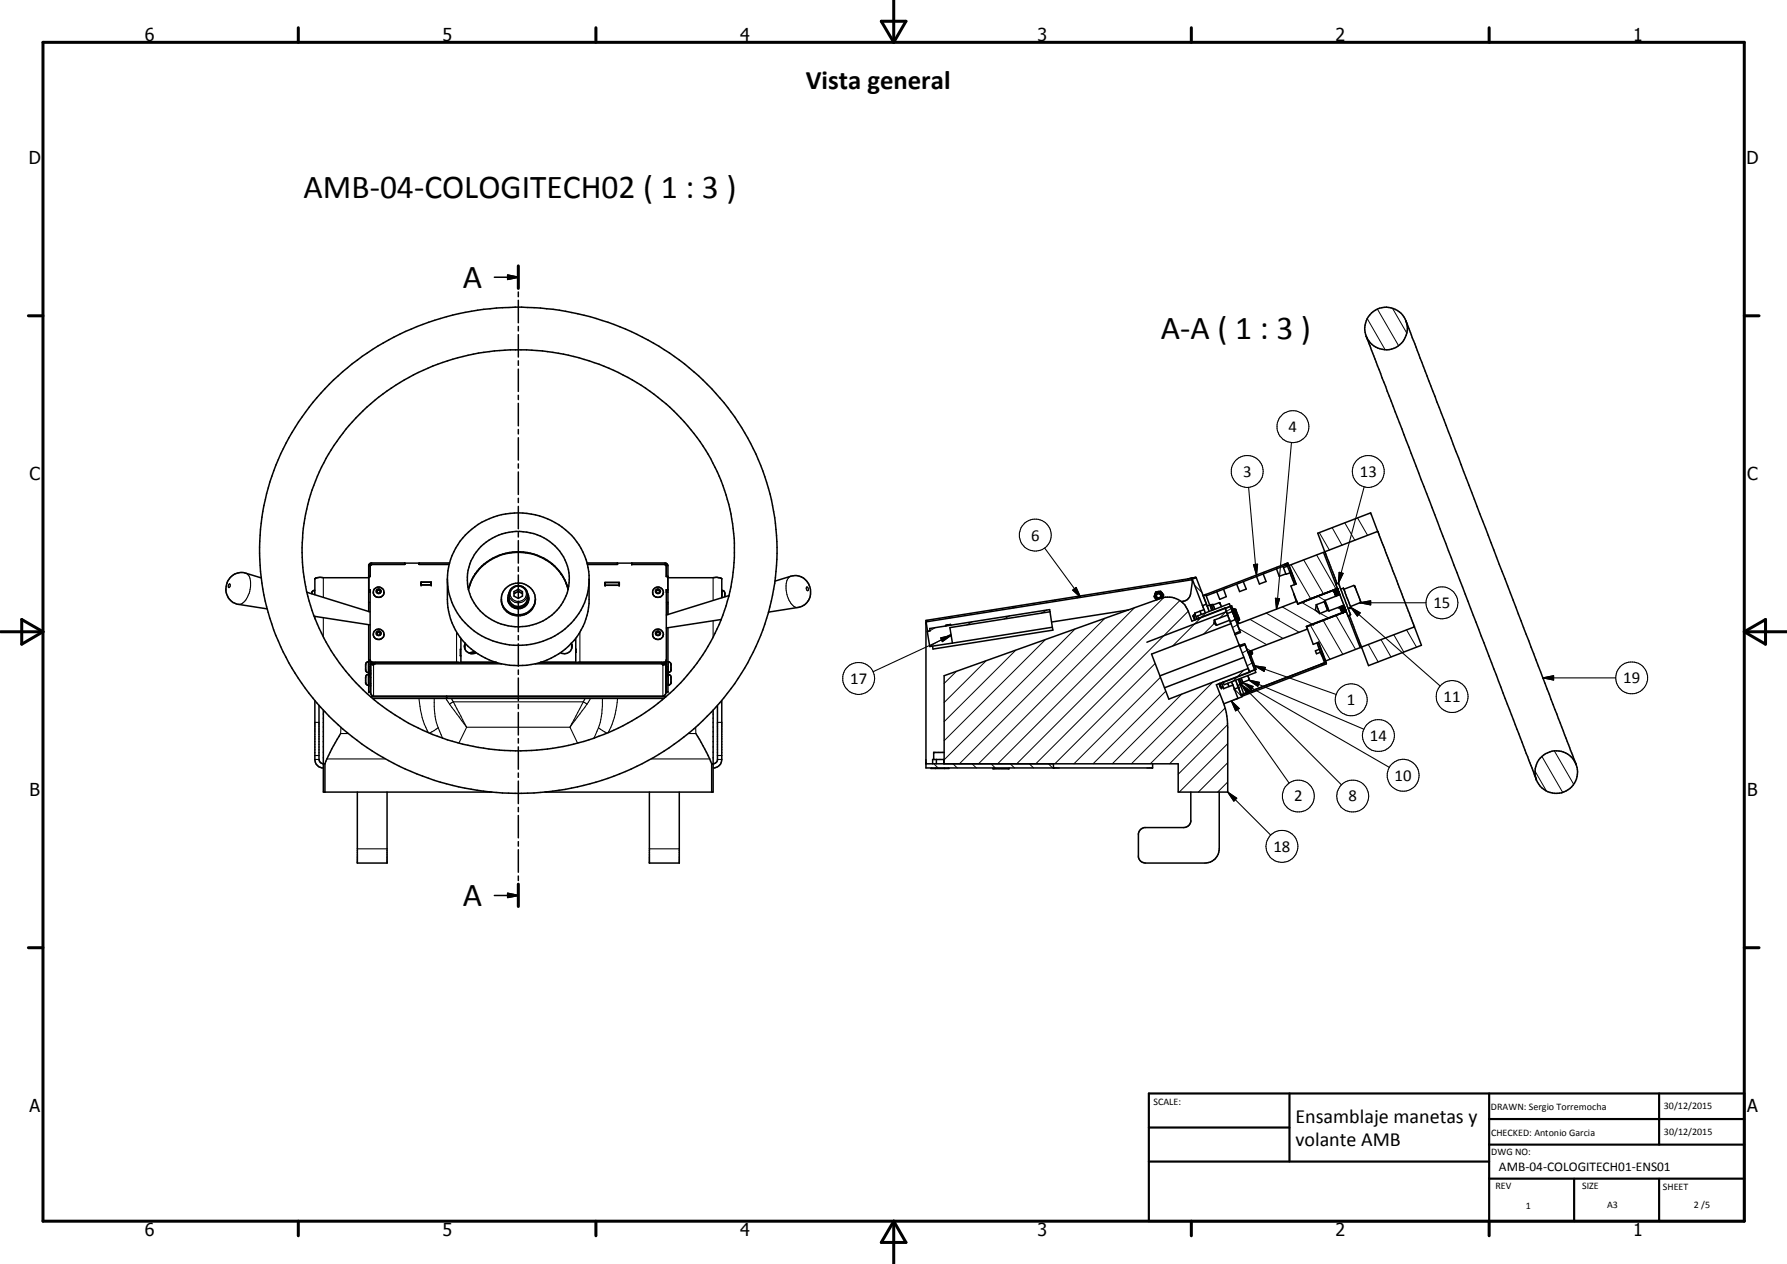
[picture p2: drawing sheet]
<svg xmlns="http://www.w3.org/2000/svg" width="420mm" height="297mm" viewBox="0 0 420 297" stroke-linecap="round" stroke-linejoin="round" font-family="sans-serif">
<g fill="none" stroke="#000" stroke-width=".35">
<path d="M116.2 65.2h5.7M119.4 64.6l2.5 .6-2.5 .5zM121.9 62.5v5.3M121.9 68.6v1.1M121.9 70.6v5.3M121.9 76.7v1.1M121.9 78.7v5.2M330.5 75.4l.1 .1M330.6 75.5a5 5 0 0 1-3 6.4 5 5 0 0 1-6.4-2.9M330.6 75.5a5 5 0 0 0-6.8-2.8 5 5 0 0 0-2.3 7l39.7 103.6M330.6 75.5l40 104.2M77.4 90.3a63.8 63.8 0 0 1 83.5-4.8 55.2 55.2 0 0 1 19.8 58.5 58.9 58.9 0 0 1-42 40.2 63 63 0 0 1-65.2-20.2 54.5 54.5 0 0 1 3.9-73.7z"/>
<path d="M83.7 98.2a53.5 53.5 0 0 1 75.5-.8 44.6 44.6 0 0 1-2.7 66.3 53.3 53.3 0 0 1-44 11.9 49.9 49.9 0 0 1-38.8-31.1 44.5 44.5 0 0 1 10-46.3zM121.9 84.8v1.1M121.9 86.7v5.3M121.9 92.9v1M121.9 94.8v5.3M121.9 100.9v1.1M121.9 102.9v5.2M121.9 109v1M121.9 110.9v5.3M121.9 117.1v1M121.9 119v5.2M61.4 135.8l-3.6-1.1a3.8 3.8 0 0 0-4.6 2.8 3.8 3.8 0 0 0 2.9 4.5l6.7 1.1"/>
<path d="M72.2 139.2l14.8 4.6M74 138.7l-.3 .1a.6 .6 0 0 0-.4 .7M86.7 135.8h-12.2l-.5 .2v3.7M86.7 135.7h.1M86.7 138.6h.3v24h-.3v-15.8M86.7 135.4h.3M86.7 139.1h.3M87 132.9v2.6h-.3M87.1 132.9l-.1 .2M87.4 132.6l-.4 .3M88.7 138.8l-.1 .3M88.7 138.6v.2"/>
<path d="M89.2 138.7l-.5 .1M89.2 138.6l.3 .3-.2 .4-.5 .1-.3-.4 .2-.4M89.2 138.6h-.5M89.2 138.6v.1M89.2 138.7l.2 .3M95.2 132.5h.1M95.2 132.3v.3M95.2 132.3v.3h-8l-.1 .2M98.5 132.5h.1M99 136.8h2.4v.7h-2.4zM99 136.8h2.4M105.2 136.1v4.8a15.8 15.8 0 0 0 12.7 15.1"/>
<path d="M105.2 136.1a16.1 16.1 0 0 0 15.6 15.5 16.3 16.3 0 0 0 17.7-14.5M105.6 132.6h-7.1v-.3l-11.5 .1-.3 .4v10.9M105.7 132.3h-7.1v.3M105.7 132.3a16.7 16.7 0 0 1 20.2-11.3 15.9 15.9 0 0 1 12.6 14.2v6.6a16.1 16.1 0 0 1-12.7 14.2M105.7 132.3l-.4 1.9-.1 1.9M110.3 137.9h.1M110.4 137.4h.1M110.4 137.5h.1M110.6 137l-.5 1.5M110.6 137l-.5 1.6M110.9 136.3l-.3 .7M111.7 134.9h.1"/>
<path d="M111.7 134.9l-.8 1.4M111.8 134.8h.1M111.8 134.9l-.9 1.4M113.1 128.4a12.3 12.3 0 0 1 20.5 5.4 11.3 11.3 0 0 1-10.8 13.4 11.7 11.7 0 0 1-12.9-10.8 10.6 10.6 0 0 1 3.2-8zM113.9 132.5h.1M113.9 132.5l-1.2 1.1-1 1.3M113.9 132.5a12.7 12.7 0 0 1 16 0M114 132.5l-1.2 1.1-1 1.3M114 132.5a12.7 12.7 0 0 1 15.7 0M119.7 139.4a2.44 2.44 0 0 0 2 3.6M120.2 138.3a2.23 2.23 0 0 1 2.2-.6 2.23 2.23 0 0 1 1.6 1.7 2.35 2.35 0 0 1-1.3 3 2.19 2.19 0 0 1-3-1.6v-1.6zM120.9 139l1-.5 .9 .5v1.1l-.9 .5-1-.5z"/>
<path d="M120.9 139.5l1-.6 .9 .6M121.9 125.1v1.1M121.9 127v5.3M121.9 133.2v1.1M121.9 135.1v5.3M124 139.4l.3 1.4M129.7 132.5h.1M129.7 132.5l1.7 1.7 1.7 2.8M129.9 132.5l1.6 1.7 .9 1.4M131.9 134.8h.1M132 134.9h-.1M132.7 136.3l.9 2.3"/>
<path d="M133.1 137l.5 1.5M133.1 137v.2M133.2 137.3l.1 .1M133.4 137.9h.1M138 132.3l18.7 .1 .3 .5v11.5M142.2 137.1h.1M142.2 136.9h3.4v.6h-3.4zM142.3 136.9h3.3M145.1 132.5h.1M145.1 132.3v.3M145.2 132.3v.3h-7.1M145.6 137.1h.1"/>
<path d="M148.5 132.3v.3h8l.2 .2M154.4 138.8l-.1 .3M154.4 138.6v.2M154.8 138.6l.3 .3-.1 .4-.5 .1-.3-.4 .2-.4M154.8 138.6h-.4M154.8 138.7l-.4 .1M154.8 138.6v.1M154.8 138.7l.3 .3M156.4 132.6l.2 .2M156.6 132.8l.1 .1M156.7 132.8v2.7h.3v3.1M156.7 135.4h.3"/>
<path d="M156.7 139.1h.3M157 135.7h.1M157 135.8l11.6-.1 .8 .1 .3 .2v4.5M157 138.6h-.3v24h.3v-15.1M169.7 138.7l.6 .4 .1 1.2M171.4 140l-14.7 4.5M182.2 136.6l3.7-1.2a3.7 3.7 0 0 1 4.7 4.2 3.5 3.5 0 0 1-2.9 3.1l-7 1.1M272.5 139.4h.2M272.9 139.5l.2 .7-.6 .5M280.3 136.1h.1M280.3 136.1l2.4 6.2M280.3 136.2v.2"/>
<path d="M280.3 136.2l-.1-.3-62.5 9.9 .1 .3M280.3 136.2l-62.5 9.9M280.4 136.6l-.5 3a2.15 2.15 0 0 1-2.2 1.8M280.4 136.5v.1M281.3 135.8l-.3-.1-1.8 .4M281.3 135.8l2.4 6.2-1 .3M281.3 135.8l-1 .3M283.5 139.7l.2 .3M283.5 139.7l-.6 .3M283.6 140h.1M287.7 138.5l.6 1.7-1.5 .6-.7-1.7M292.3 136.7l.7 1.7-1.5 .6-.7-1.7"/>
<path d="M297 134.9l.7 1.8-1.6 .5-.7-1.7M300.1 133.7l.7 1.7 1.5-.5M301.7 133.1l.6 1.8M302.2 132.5l.6 .1M302.2 132.5l-18.7 7.2M302.7 133.1l-.4-.3-18.6 7.2M302.7 133.1l.6 1.4M302.7 133.1l-.9 .3M302.8 132.3l-.6 .2M302.8 132.3h.1M302.8 132.3l.1 .3M302.8 132.6h.1"/>
<path d="M302.8 132.6l.3 .3M302.9 132.6l.2 .3M303.1 132.9l.5 1.4M303.1 132.9l1.6 4.3-1.2 .5 1.6 4.2 9.4-3.6M303.1 132.9l8.1-3.1 2.9 7.4M303.3 134.5l1.1 2.9M303.3 134.6l-1 .3M303.6 134.3l-.3 .2M303.6 134.3l1.1 3M304.2 139.6l.6 1.5M311.5 129.7l2.9 7.5M313.6 138.7l-8.5 3.3-.2-.7-14 5.4 .6 1.7-1.2 .5 3.5 9"/>
<path d="M313.6 138.7l.5 1.4M313.8 139.3l.9-.3-.9 .4M313.8 139.4l1-.3-1 .4M314.1 137.2l.4 1.1M314.1 137.2l.6-.2 1.9 5.1 .9 2.3-.6 .3M314.5 138.3l-.9 .4M314.5 138.4l-.9 .5 .9-.4M314.5 138.3l-7.8 3M314.5 138.3l.1 .3M314.5 138.6l-.9 .3M314.6 138.6l-1 .3M314.6 138.6l.3 .8"/>
<path d="M314.6 138.7l-.9 .4M314.6 138.7l-.9 .3M314.6 138.6l-1 .4M314.7 138.8l-1 .4M314.7 138.8l-1 .3M314.7 138.9l-.9 .4M314.8 139.2l-.9 .4 .9-.4M314.8 139.1l-1 .4M314.9 139.4l-1 .3M314.9 139.4l1.3 3.4M314.9 139.4l-.9 .4M314.9 139.6l-.9 .2"/>
<path d="M315 139.7l-.9 .4M315 139.7l-.9 .3M315 139.6l-1 .4M315 139.7l-3.5 1.4M315.2 138.4l.7-.2v.3M315.9 138.5l1.7 4.2M316 138.5l2.4-.9 1.3 3.1a.65 .65 0 0 1 0 .9l-2.2 .9M323.9 124.9l-1.6-4.4-12.5 4.8 1.7 4.4M323.9 124.9l-12.4 4.8M323.9 124.9l8.7 22.4M73.9 144.8l13.1 2.1M74 144.8v.5"/>
<path d="M86.7 155.5l-.6 .2-.1 .4 .1 1.6 .2 .3h.4M86.7 158.5l-.6 .2-.1 .4 .1 1.6 .2 .3h.4M87 155.2l.2 .5 .6 .2M87 155l.2 .4 .3 .2 20.1 .1M87 156.1h.1M87 157.4h.1M87 159.1h.1M87.1 159.2l.1 .1M87.1 156.2l.1 .1M87.2 155.7v7.4l.6 .5h68.1l.3-.1 .3-.6v-7.2l-.5 .6h-.1v-.6h-.4h-28.5M87.2 158.2l-.1 .1 .1 .1M87.2 157.6l-.1 .1"/>
<path d="M87.6 155.9l.2 .1M88.7 148.5v.1M88.7 148.6l-.1 .4M89.2 148.6h-.5M89.2 148.4v.2M89.2 148.4l.3 .4-.2 .4-.5 .1-.3-.4 .2-.4M89.2 148.4l-.5 .1M89.2 148.6l.2 .3M108.2 154.1h.2M108.2 154.1l.2 .1M108.4 155.6h8.2M108.4 150v5.7"/>
<path d="M108.4 152.6h-.2v1.5M109.4 151.2a1.63 1.63 0 0 0 1 2.3M109.4 151.2l-.2 .8M111.5 153.3v.2M111.5 153.1l-1.2 .4M111.7 153.2l-1 .4M112 153.4a1.85 1.85 0 0 1-1.6 .1M116.7 155.7h-28.5l-.4 .1v.5l-.3-.1-.3-.4M117.9 156l-30.1 .1M117.9 156a18.9 18.9 0 0 0 7.9 0M117.9 141v.4M119.4 140.8a2.28 2.28 0 0 0 2 1.9"/>
<path d="M121.4 142.5v.2M121.4 142.7l.3 .3M121.6 142.5v.3M121.7 142.9v.1M121.9 141.3v1M121.9 143.2v5.3M121.9 149.4v1M121.9 151.3v5.2M121.9 157.4v1.1M121.9 159.3v5.3M124.3 140.8a2.13 2.13 0 0 1-2.5 2.1l-.2-.1M124.3 140.8a2.46 2.46 0 0 1-2.7 2"/>
<path d="M125.8 156l30.1 .1M125.9 140.8a4.1 4.1 0 0 1-3.7 3.6 4.1 4.1 0 0 1-4.3-3M125.9 140.8a4 4 0 0 0-4.4-3.8 4 4 0 0 0-3.6 4.4M125.9 140.8a4 4 0 0 1-3.7 3.9 4 4 0 0 1-4.3-3.3M127.1 155.6h8.3M134.3 151.2l.2 .8M134.4 151.2a1.78 1.78 0 0 1-.5 2 1.78 1.78 0 0 1-2.1 .2M135.4 150v5.7M135.4 153.3h.1M135.4 152.6l.1 .7M135.5 153.3h-.1M154.4 148.5v.1"/>
<path d="M154.4 148.6l-.1 .4M154.8 148.4v.2M154.8 148.4l.3 .4-.1 .4-.5 .1-.3-.4 .2-.4M154.8 148.4l-.4 .1M154.8 148.6h-.4M154.8 148.6l.3 .3M156.1 155.9l-.2 .1M156.5 158.2l.2 .1-.2 .1M156.5 157.6l.2 .1M156.7 155.4l-.3 .4-.5 .1M156.7 155.2l-.5 .4-20.1 .1M156.7 156.2l-.2 .1"/>
<path d="M156.7 159.2l-.2 .1M157 155.5l.6 .2 .2 .3v1.6l-.4 .4h-.4M157 158.5l.4 .1 .4 .4v1.6l-.5 .4h-.3M169.6 145.6l-12.9 2M217.8 146.3l-.1 34.2h53.3v-1M217.8 146.2l.3 2.1M217.8 146.1v.1M223.5 146.9l-.5-.1-.6 .3M223.6 146.9l-.1-.2-1.1 .2-.1 .2M246.9 143.8l-.1-.5-28.2 4.4 .1 .6h-.7l.6 3.6 5.3-.8M246.9 143.8l-23.6 3.7 .6 3.6M246.9 143.8l.5 3.6"/>
<path d="M247.4 147.4l.2 .7-28.2 4.4-.1-.7M247.4 147.4l-23.5 3.7M265.3 143.3l-18 2.9M272.1 140.9l-.8-.7 .4-1.1 1.2-.2 .7 .9-.3 .7a1 1 0 0 0-.8-1.5 1 1 0 0 0-.9 1.5l.3 .5M280.6 144.6l.4 1.1M280.6 144.6l-.1 .2 .4 .9M281 144.4l-.4 .2M281 144.4l.5 1.1M281.8 145.3h.1M282.1 143.6l-1.2 .5 .1 .3M282.1 143.6l.3 .8M282.7 142.3l.7 1.7"/>
<path d="M283.1 143.3l-1 .3M283.8 142.5l.5 1.2M283.8 142.4v.1M284.4 142.2l-.9-2.5-.6 .3 .9 2.4M284.4 142.2l-.6 .2M284.4 142.2l.5 1.2M284.8 142.1v.1M284.8 142.1l-.4 .1M284.8 142.2l.4 1.1M285.2 142.2l.4 1M285.2 142.2v-.2l-.4 .2M285.2 142.2l1.5-.6 .5 1"/>
<path d="M285.5 145.7l-.1 .8 .6 .4M285.5 145.7l.5 1.2M288.1 143l.3 .8M288.1 143l-7.9 3-.9-2.5a5.1 5.1 0 0 0-6.3-2.9l-51 18.2v20.7M288.1 143l.4 1.2 1.3-.5M288.1 143l-6.3 2.3M288.4 143.8l.2 .7M288.4 143.8l-18.7 7.1M288.6 144.5l-3.1 1.2M288.6 144.5l.5 1.3M289.1 145.8l.3 .8-18.6 7.1 4 10.6 18.7-7.2 .3 .8M289.1 145.8l-3.1 1.1"/>
<path d="M289.3 146.1l1.2-.5 1.2 3-1.3 .5zM289.3 142.5l-1.2 .5M289.3 142.5l.5 1.2M289.3 142.5l-.3-.6-7.4 2.8 .2 .6M289.3 142.5l.3-.1 .3 .7M289.8 143.7v.2M289.8 143.9l.3 .7M289.8 143.9l.3 .6M289.9 143.1l.2-.1 1 2.6M289.9 143.2h.1M289.9 143.1v.1M289.9 143.2l.2 .4"/>
<path d="M290.1 144.5l.4 1.1M290.1 144.6l.2 .4M290.1 143.6l-.3 .1M290.1 143.6l.9 2.3M290.2 143.3l.3-.1 .9 2.3M290.3 145.2l.1 .1M290.5 159.9l.5 1.2M290.7 146.1l.8 .4M290.7 145.3l-.3 .2M291 145.9l.1 .4M291.1 145.6l.1 .2-.2 .1M291.2 159.6l.4 1.3"/>
<path d="M291.4 151.7l-18.7 7.1M291.4 151.7l1.2-.4 2.4 6.1M291.4 145.5l-.2 .1M291.4 145.5h.1M291.5 159.5l.4 1.2-.3 .2M291.5 152l1.3-.5 .6 1.7M291.8 159.4l.4 1M292.5 154.5l-18.7 7.1M293.4 158.7l.3 1.1-1.5 .6M293.4 153.2l.6-.2-.3 .8zM293.8 157.9l-7.8 3 1.9 4.8 .7 3.5 .1 16.9h-11.7v-6.6h-59.3M293.8 157.9l-6.2 2.5"/>
<path d="M293.8 153.4l.4 .9M294 153.1l.3 .7-.3 .1M294.2 154.3l1.1 3-.3 .1M294.2 154.3l-.3 .2 1.1 2.9M294.2 152.9l.3 .5M294.5 153.4l-.3 .1h.3M294.5 153.4v.1M294.5 153.5h-.2M295 157.4l-1.2 .5M295 157.4l.3 .6-7.5 2.9-.2-.5M309.5 142.1l-.2 1.3 1 .8M309.5 142.1l.8 2.1"/>
<path d="M309.7 151.1l1.1 3M310 151l1.1 2.9M310.2 152.6l-.9 .4 .2 .6 1-.3M310.8 154.1l.6 1.6M311.1 153.9l-.3 .2M311.1 153.9l.6 1.7-.3 .1M311.4 141.4l-1.9 .7M311.4 155.7l-.9 .4M311.5 141.1l1 2.5M311.5 141.1l-.1 .3 .8 2M312.2 143.4l.3 .2M312.2 143.4l-1.9 .8"/>
<path d="M312.5 143.6h.1M315.3 143.3l1-.4-1 .4M315.4 143.6l1-.3-1 .3M315.5 144l-8.3 3.2 .2 .6-14 5.4M315.5 144l.1 .1M315.6 144.1l-8.4 3.2M316 142.2l-3.5 1.4M316 142.2l-1 .4 .5 1.4M316 142.4l-.9 .3M316 142.3l-.9 .4M316 142.5l-.9 .4M316 142.5l-.9 .3"/>
<path d="M316.1 142.5l-.9 .5M316.1 142.7l-.9 .3M316.2 142.7l-1 .5M316.2 142.7l-1 .4M316.2 142.8l.3 .7M316.2 142.8l-.9 .4M316.3 143l-1 .3M316.3 143l-.9 .4 .9-.4M316.3 143.1l-.9 .4M316.3 143.1l-.9 .3M316.3 143.2l-.9 .4M316.4 143.4l-.9 .3"/>
<path d="M316.4 143.3l-.9 .4 .9-.4M316.4 143.4l-.9 .4M316.5 143.5l-1 .4M316.5 143.5l.4 1.2M316.5 143.7l-9.3 3.6M316.5 143.7l-7.7 3M316.5 143.6l-.9 .5M316.5 143.7l-.9 .3M316.5 143.6l-.9 .4M316.5 143.6l-1 .4M316.5 143.6l-1 .3M316.9 144.7l2.9 7.5-8.1 3.1-1.7-4.4-1.2 .5-1.6-4.1"/>
<path d="M316.9 144.7h.1M317.2 144.6l2.9 7.5M317.6 142.8l-.6 .2M317.6 142.7l-.3 .2M317.6 142.7v.1M317.6 142.8l-.4 .2M332.6 147.3l1.6 4.3-12.4 4.8-1.7-4.3M332.6 147.3l-12.5 4.8M332.6 147.3h.1M74 164.6v13.9a2 2 0 0 0 2 2M75 165.8v12.7a1.14 1.14 0 0 0 1.4 1M76 166.9v19.2h39.6"/>
<path d="M76.4 179.5v6.6M80.1 172.4l-2.1 3.6-1.6 3.5M87 160.4h.1M87.2 163.7h69.3M87.2 160.7h-.1M87.2 161.2l-.1 .1M87.6 164.1h68.6M105 163.6v.5M121.9 165.5v1M121.9 167.4v5.3M121.9 173.6v1M121.9 175.5v5.3"/>
<path d="M156.5 161.2l.2 .1M156.5 160.7h.2M163.6 172.4l2.5 4.4 1.2 2.7M167.3 179.5v6.6M167.7 166.9v19.2h-39.6M168.7 165.8v12.9l-.6 .7-.8 .1M169.7 164.6v13.9a2 2 0 0 1-2 2M220.2 178.5v1M221.9 178.5v1M222 176.8h-2.5v1.7M222 178.5h-2.7v1M247.7 179.5v1"/>
<path d="M286.6 160.7l.4 .9 .2 .1M286.8 160.6l.4 1.1M287.2 160.4l.5 1.4 1.3-.5M287.6 160.3v.1M287.6 160.3h.1M287.6 161.5l-.4 .2M288.7 160.6l.3 .7M289.6 160.2l.6 1.7M289.9 161l-.9 .3M290.2 161.9l1-.3 .8 2.1-.9 .4M290.2 161.9l.9 2.2M291 161.1l.8 2.2 .6-.2"/>
<path d="M291.1 164.1l-3.4 1.3M291.6 160.9l.8 2.2M291.6 160.9l-.6 .2M291.9 160.7h.1M291.9 160.6l.4-.2zM292 163.2l19.8-7.5 .1 .3-19.8 7.6zM292.2 160.4h.1M292.3 160.4v.1M293.1 162.8l-.7 .3M84 186.1v16.7h7v-16.7M121.9 181.7v1M121.9 183.6v5.2"/>
<path d="M121.9 189.7v1.1M121.9 191.6v5.3M121.9 197.8v1M121.9 199.7v5.3M152.7 186.1v16.7h7v-16.7M219.1 180.5l-.2 .1h4.2l-.1-.1M220 180.5v.1M222 180.5l.1 .1M233.5 180.5v.1h3.8v-.1M280 186.1v7a1.68 1.68 0 0 1-1.7 1.4h-9.3l-.7 .4-.6 1v5.5l.2 .6 .6 .6 .8 .2h14a3.3 3.3 0 0 0 3.4-3.3v-13.4M116.2 210.4h5.7M119.4 209.9l2.5 .5-2.5 .5z"/>
<path d="M121.9 205.9v1M121.9 207.8v5.2"/>
<circle cx="89" cy="139.1" r="1.26"/>
<circle cx="154.7" cy="139.2" r="1.25"/>
<circle cx="89.1" cy="149.1" r="1.24"/>
<circle cx="154.7" cy="149" r="1.26"/>
<circle cx="272.4" cy="140" r=".52"/>
<circle cx="272.4" cy="140" r=".67"/>
<circle cx="365.9" cy="181.4" r="5"/>
</g>
<g fill="none" stroke="#000" stroke-width=".25">
<path d="M293.6 114.5l1.8 20.6M303.6 104l-3.5 39.1M320.7 114.4l-6 22.6M53.9 137.2a.45 .45 0 0 1 .2 .5 .45 .45 0 0 1-.4 .3v-.3zM57.8 134.7a2.06 2.06 0 0 1 1.1 2.1 5.4 5.4 0 0 1-2.3 5.2h-.5M73.9 138.7v1M76 135.8v4.6M86.7 132.9h.3M87.4 132.6h.1M87.4 132.3v.3M87.8 139.2a1.25 1.25 0 0 0 1.2 1.2 1.25 1.25 0 0 0 1.3-1.2M113.4 132.9h.1"/>
<path d="M119.7 139.7a2.17 2.17 0 0 0 2.2 2 2.17 2.17 0 0 0 2.1-2M120.4 138.4a1.86 1.86 0 0 1 2.8-.2 1.86 1.86 0 0 1 0 2.7 1.86 1.86 0 0 1-2.8-.2 1.55 1.55 0 0 1 0-2.3zM130.2 132.9h.1M153.4 139.2a1.27 1.27 0 0 0 1.3 1.2 1.27 1.27 0 0 0 1.3-1.2M156.4 132.6h.1M156.4 132.3v.3M156.7 132.9h.3M167.7 135.8v5.3M169.8 138.7v1.8M185.9 135.4a2.19 2.19 0 0 0-1.1 2.1 5.3 5.3 0 0 0 2.3 5.2h.6M189.6 138l.1-.1a.48 .48 0 0 1 .4 .4 .48 .48 0 0 1-.3 .5zM245.6 128.8l8.5 11.6"/>
<path d="M252.2 138.7l.8-.7 1.1 2.4zM294.7 132.7l1-.1-.3 2.5zM314.9 134.5l.9 .2-1.1 2.3zM76 145.2v4.5M86.6 158h.1M86.6 155.5v2.5M86.6 158.5v2.5M86.7 158.8h.3M86.7 156.7h.3M86.7 141.5h.3M87.7 155.6v.3M87.8 149.1a1.25 1.25 0 0 0 1.2 1.1 1.25 1.25 0 0 0 1.3-1.1"/>
<path d="M87.8 156.3v7.3M88.2 155.7v.3M107.3 148.5v7.2M109.4 151.3v1.3M134.4 151.3v1.3M136.3 148.5v7.2M153.4 149.1a1.27 1.27 0 0 0 1.3 1.2 1.27 1.27 0 0 0 1.3-1.2M155.5 155.7v.3M155.9 156.3v7.3M156 155.6v.3M156.7 158.8h.3M156.7 156.7h.3"/>
<path d="M156.7 141.5h.3M157.1 158h.1M157.1 155.5v2.5M157.1 158.5v2.5M167.7 145.9v3.8M221.2 149.9l2.4-.6-2 1.5zM223.6 149.3l-18.3 8.6M293.6 159.8l2.5 .6-.4 .9zM293.6 159.8l27.1 11.6M295 156.5l2.5 .3-.3 1zM295 156.5l19.1 6.7M299.9 140.6l1 .1-.8 2.4z"/>
<path d="M317.6 142.7l2.2 1.3-.7 .8zM317.6 142.7l21 18.5M319.7 141.6l2.6-.4v1zM319.7 141.6h15.6M362.7 159.3l2.6-.5v1zM362.7 159.3h17.2M74 177.5h1M74 169.8h1M74 178.5h1M76.9 178.4h13.7M80.2 170.9l-.1 1.5h1.8M86.7 162.6h.3"/>
<path d="M98.5 164.1a21.2 21.2 0 0 0 2.2 8.1M102.1 164.1a16.1 16.1 0 0 0 .9 6.9M103 171l-2 1.3M103 171l1 2.5M104.8 164.1l.9 1.4M105.7 165.5l4 5.4M106.1 164.1l.5 .8M106.6 164.9h30.5M106.6 164.9l3.1 6M106.6 164.9l-.9 .6M109.7 170.9h24.3M109.7 170.9l-1.8 3.7"/>
<path d="M134 170.9l1.8 3.7M137.1 164.9l.9 .6M137.1 164.9l-3.1 6M137.6 164.1l-.5 .8M138 165.5l-4 5.4M138.8 164.1l-.8 1.4M140.7 171l2 1.3M140.7 171l-1.1 2.5M141.6 164.1a18.1 18.1 0 0 1-.9 6.9M145.2 164.1a18.6 18.6 0 0 1-2.3 8.1M153.1 178.4h13.8M156.7 162.6h.3"/>
<path d="M163.6 170.9v1.5h-1.8M168.7 177.5h1M168.7 169.8h1M168.7 178.5h1M289.5 164.7l1.9 1.8-.9 .5zM289.5 164.7l13.6 19.3M291.8 160.8l2.1 1.4-.7 .7zM291.8 160.8l.2 .2M291.8 160.8l.2 .3M292.3 160.4l2.4 .9-.5 .8zM292.3 160.4h.1M292.3 161.7l.9 1.2 .5-.5"/>
<path d="M293 162.1l22.4 22.3M293.1 160.7l.4 .2M293.7 161.2l33 19.1M294.6 161.3l-.4 .8-.2-.1M84 199.5h7M152.7 199.5h7M288.7 186.1l2.1 1.5-.7 .7zM288.7 186.1l10.1 10.2"/>
<circle cx="293.3" cy="110.8" r="3.7"/>
<circle cx="304" cy="100.3" r="3.8"/>
<circle cx="321.7" cy="110.8" r="3.8"/>
<circle cx="89.1" cy="138.9" r=".6"/>
<circle cx="154.7" cy="138.9" r=".62"/>
<circle cx="243.4" cy="125.7" r="3.8"/>
<circle cx="89.1" cy="148.8" r=".6"/>
<circle cx="154.7" cy="148.8" r=".61"/>
<circle cx="201.9" cy="159.4" r="3.7"/>
<circle cx="339" cy="141.7" r="3.8"/>
<circle cx="383.6" cy="159.3" r="3.8"/>
<circle cx="317.7" cy="164.5" r="3.8"/>
<circle cx="324.1" cy="172.9" r="3.7"/>
<circle cx="341.4" cy="163.7" r="3.7"/>
<circle cx="301.4" cy="198.9" r="3.8"/>
<circle cx="305.3" cy="187.1" r="3.8"/>
<circle cx="318.1" cy="187.1" r="3.7"/>
<circle cx="329.9" cy="182.2" r="3.8"/>
</g>
<g fill="#000">
<circle cx="86.7" cy="138.6" r=".18"/>
<circle cx="99" cy="137" r=".18"/>
<circle cx="99" cy="137.5" r=".18"/>
<circle cx="101.4" cy="137" r=".18"/>
<circle cx="101.4" cy="137.5" r=".18"/>
<circle cx="142.3" cy="137.5" r=".18"/>
<circle cx="145.6" cy="137.5" r=".18"/>
<circle cx="148.5" cy="132.5" r=".18"/>
<circle cx="157" cy="138.6" r=".18"/>
<circle cx="280.3" cy="136.3" r=".18"/>
<circle cx="314.7" cy="137" r=".18"/>
<circle cx="315.9" cy="138.2" r=".18"/>
<circle cx="318.5" cy="137.8" r=".18"/>
<circle cx="86" cy="157.4" r=".18"/>
<circle cx="155.9" cy="156.1" r=".18"/>
<circle cx="156.7" cy="157.4" r=".18"/>
<circle cx="156.7" cy="159.1" r=".18"/>
<circle cx="156.7" cy="156.1" r=".18"/>
<circle cx="157.8" cy="157.4" r=".18"/>
<circle cx="280.6" cy="144.6" r=".18"/>
<circle cx="281.8" cy="145.3" r=".18"/>
<circle cx="285.5" cy="145.7" r=".18"/>
<circle cx="286.8" cy="141.7" r=".18"/>
<circle cx="290.1" cy="143" r=".18"/>
<circle cx="290.5" cy="145.6" r=".18"/>
<circle cx="290.5" cy="143.2" r=".18"/>
<circle cx="291" cy="145.9" r=".18"/>
<circle cx="291.4" cy="145.5" r=".18"/>
<circle cx="294.5" cy="153.5" r=".18"/>
<circle cx="306.7" cy="141.3" r=".18"/>
<circle cx="308.8" cy="146.7" r=".18"/>
<circle cx="311" cy="156" r=".18"/>
<circle cx="311.1" cy="153.9" r=".18"/>
<circle cx="311.5" cy="141.1" r=".18"/>
<circle cx="317.6" cy="142.8" r=".18"/>
<circle cx="320.1" cy="152.1" r=".18"/>
<circle cx="86" cy="160.4" r=".18"/>
<circle cx="86.7" cy="162.6" r=".18"/>
<circle cx="87" cy="162.6" r=".18"/>
<circle cx="156.7" cy="162.6" r=".18"/>
<circle cx="156.7" cy="160.4" r=".18"/>
<circle cx="157" cy="162.6" r=".18"/>
<circle cx="157.8" cy="160.4" r=".18"/>
<circle cx="219.5" cy="176.8" r=".18"/>
<circle cx="287.2" cy="161.7" r=".18"/>
<circle cx="290.2" cy="161.9" r=".18"/>
<circle cx="291" cy="161.1" r=".18"/>
<circle cx="292" cy="163.2" r=".18"/>
<circle cx="292.3" cy="160.4" r=".18"/>
</g>
<g fill="none" stroke="#000" stroke-width=".71">
<path d="M10.1 9.9h400v277.1h-400zM70.1 6.5v3.4M140.1 6.5v3.4M207.2 5h5.8l-2.9 4.9zM210.1 0v9.9M280.1 6.5v3.4M350.1 6.5v3.4M6.7 74.2h3.4M121.9 62.5v5.3M410.1 74.2h3.5M.1 148.5h10M5.1 145.6l5 2.9-5 2.9z"/>
<path d="M410.1 148.5h10M410.1 148.5l5-2.9v5.8zM121.9 207.8v5.2M6.7 222.7h3.4M410.1 222.7h3.5M70.1 287v3.4M140.1 287v3.4M210.1 287v10M210.1 287l2.9 5h-5.8zM280.1 287v3.4M350.1 287v3.4"/>
</g>
<path d="M270.1 257h140v30h-140zM303.2 257v16M350.1 257v30M390.1 257v12M270.1 265h33.1M270.1 273h80M350.1 277h60M350.1 269h60M350.1 263h60M370.1 277v10M390.1 277v10" fill="none" stroke="#000" stroke-width=".51"/>
<g fill="#000">
<path d="M119.4 64.6l2.5 .6-2.5 .5zM252.2 138.7l.8-.7 1.1 2.4zM294.7 132.7l1-.1-.3 2.5zM314.9 134.5l.9 .2-1.1 2.3zM221.2 149.9l2.4-.6-2 1.5zM295 156.5l2.5 .3-.3 1zM299.9 140.6l1 .1-.8 2.4zM317.6 142.7l2.2 1.3-.7 .8zM319.7 141.6l2.6-.4v1zM362.7 159.3l2.6-.5v1zM289.5 164.7l1.9 1.8-.9 .5zM291.8 160.8l2.1 1.4-.7 .7z"/>
<path d="M292.3 160.4l2.4 .9-.5 .8zM293.6 159.8l2.5 .6-.4 .9zM288.7 186.1l2.1 1.5-.7 .7zM119.4 209.9l2.5 .5-2.5 .5z"/>
</g>
<g fill="none" stroke="#000" stroke-width=".24">
<path d="M321.5 74.9l4.2 7.3M323.9 72.7l4.9 8.5M327.4 72.4l3.3 5.8M257.9 139.4l.4 .3M262.9 138.7l.4 .2M267.9 137.9l.4 .2M272.8 137.1l.5 .2M277.8 136.3l.5 .3M280.9 137.5l1.7 1.7M285.2 139.1l.2 .3M288.2 137.9l.2 .3M291.2 136.7l.2 .3"/>
<path d="M294.2 135.6l.2 .3M297.2 134.5l.2 .2M300.2 133.3l.2 .3M303.6 132.7l4.6 8M306.5 131.6l4.7 8M309.6 130.4l4.5 8M310.2 125.2l2.4 4.1M313.2 124l2.3 4.1M316.2 122.9l2.3 4.1M319.2 121.7l2.4 4.1M322.2 120.6l.3 .5M218 145.8l.5 .2"/>
<path d="M218.6 148.3l-.6 .2M219.9 147.5l-1.2 .7M223 144.9l.5 .3M223.6 149l-5 2.9M224.8 157.8l-2.8 2.8M228 144.2l.5 .2M228.6 146.1l-1.3 .8M231.8 155.3l-9.8 9.8M233 143.4l.5 .2M237.4 144.7l-1.3 .8M237.9 142.6l.5 .3M238.8 152.8l-16.8 16.8"/>
<path d="M242.9 141.8l.5 .3M245.8 150.3l-23.8 23.8M246.2 143.3l-1.4 .8M247.9 141l.5 .3M252.8 147.8l-30.8 30.8M252.9 140.3l.5 .2M259.7 145.3l-34.1 34.2M266.7 142.8l-36.6 36.7M271.6 155.9l-23.6 23.6M272.8 159.2l-20.3 20.3M273.6 140.5l-39 39M277.4 141.1l-38.4 38.4"/>
<path d="M279.4 143.6l-35.9 35.9M282.4 145.2l-6.7 6.6M283.5 144l-1 1M284.4 142l-.1 .3M285.4 146.6l-2.4 2.4M289.4 142.7l.6 .6M289.5 143l-1.2 .7-1.5 1.5M290.9 159.1l-1.1 1M290.9 146.8l-1.1 .7M291.3 151.4l.7 .4M291.3 147.7l6.5 3.8M292.4 157.5l-1.4 1.5"/>
<path d="M293.1 152.4l.9 .6M293.3 152.8l-1.2 .7M293.5 153.2l.3 .3M293.9 145.5l7.8 4.5M294.2 155.4l.6 .6M294.4 155.8l-1.2 .7M297.7 144.1l7.8 4.5M301.5 142.6l7 4.1M304.2 158.6l-.3 .4M305 141.6l.2 .3M306.1 141.6l3.5 2M308.1 146.9l4.6 8"/>
<path d="M308.9 156.8l-.3 .4M309.9 140.1l1.6 1M310.4 144.1l1.9 1.1M310.8 154.1l.9 1.5M311.1 145.8l4.6 8M314.1 144.6l4.6 8M314.5 142.8l.8 .5M321.7 151.5l2.4 4.1M324.7 150.3l2.4 4.1M327.7 149.1l2.4 4.1M330.7 148l2.4 4.1M219.6 179.5l.9 1"/>
<path d="M224.1 179.5l1 1M228.5 179.5l1.1 1M233 179.5l1 1M237.5 179.5l1 1M242 179.5l1 1M246.5 179.5l1 1M274.1 162.4l-17.1 17.1M277.9 163.1l-16.4 16.4M285.1 160.3l-19.1 19.2M286.8 163.1l-16.3 16.4M288 166.4l-13 13.1M288.6 170.3l-11.6 11.6"/>
<path d="M288.7 179.2l-6.9 6.9M288.7 174.8l-11.4 11.3M290.3 162l1.7 1.7M291.7 161.1l-.4 .7M294.7 162.2l-.2 .5M299.5 160.4l-.3 .5M362.5 177.8l4.9 8.4M365.5 176.5l4.5 7.8M288.7 183.8l-2.4 2.3M361 181.3l2.5 4.5"/>
</g>
<g font-size="7.9">
<text x="71.4" y="46.5">AMB-04-COLOGITECH02 ( 1 : 3 )</text>
<text x="108.8" y="67.6">A</text>
<text x="273" y="79.6">A-A ( 1 : 3 )</text>
<text x="108.8" y="212.9">A</text>
</g>
<text font-size="6.3" x="189.4" y="20.9">Vista general</text>
<g font-size="4.7">
<text x="304.6" y="263.9">Ensamblaje manetas y</text>
<text x="304.6" y="269.3">volante AMB</text>
</g>
<g font-size="4.2">
<text x="34" y="9.6">6</text>
<text x="104" y="9.6">5</text>
<text x="174" y="9.6">4</text>
<text x="244" y="9.6">3</text>
<text x="314" y="9.6">2</text>
<text x="384" y="9.6">1</text>
<text x="6.8" y="38.7">D</text>
<text x="410.6" y="38.7">D</text>
<text x="7" y="112.9">C</text>
<text x="410.8" y="112.9">C</text>
<text x="7" y="187.1">B</text>
<text x="410.8" y="187.1">B</text>
<text x="7" y="261.4">A</text>
<text x="410.8" y="261.4">A</text>
<text x="34" y="290.4">6</text>
<text x="104" y="290.4">5</text>
<text x="174" y="290.4">4</text>
<text x="244" y="290.4">3</text>
<text x="314" y="290.4">2</text>
<text x="384" y="290.4">1</text>
</g>
<g font-size="3.9">
<text x="303" y="101.6">4</text>
<text x="292.3" y="112.1">3</text>
<text x="319.7" y="112.1">13</text>
<text x="242.4" y="127">6</text>
<text x="337" y="143">15</text>
<text x="199.9" y="160.7">17</text>
<text x="381.6" y="160.6">19</text>
<text x="316.7" y="165.7">1</text>
<text x="339.4" y="165">11</text>
<text x="322.1" y="174.1">14</text>
<text x="327.9" y="183.5">10</text>
<text x="304.3" y="188.3">2</text>
<text x="317.1" y="188.3">8</text>
<text x="299.4" y="200.2">18</text>
</g>
<text font-size="3.1" x="352.4" y="275.2">AMB-04-COLOGITECH01-ENS01</text>
<g font-size="2.4">
<text x="271.2" y="259.7">SCALE:</text>
<text x="350.6" y="260.8">DRAWN: Sergio Torremocha</text>
<text x="391.2" y="260.6">30/12/2015</text>
<text x="350.6" y="267">CHECKED: Antonio Garcia</text>
<text x="391.2" y="266.7">30/12/2015</text>
<text x="350.6" y="271.4">DWG NO:</text>
<text x="351.6" y="279.3">REV</text>
<text x="372" y="279.4">SIZE</text>
<text x="391" y="279.6">SHEET</text>
<text x="358.7" y="284.1">1</text>
<text x="377.9" y="283.8">A3</text>
<text x="398.3" y="283.8">2 /5</text>
</g>
</svg>
